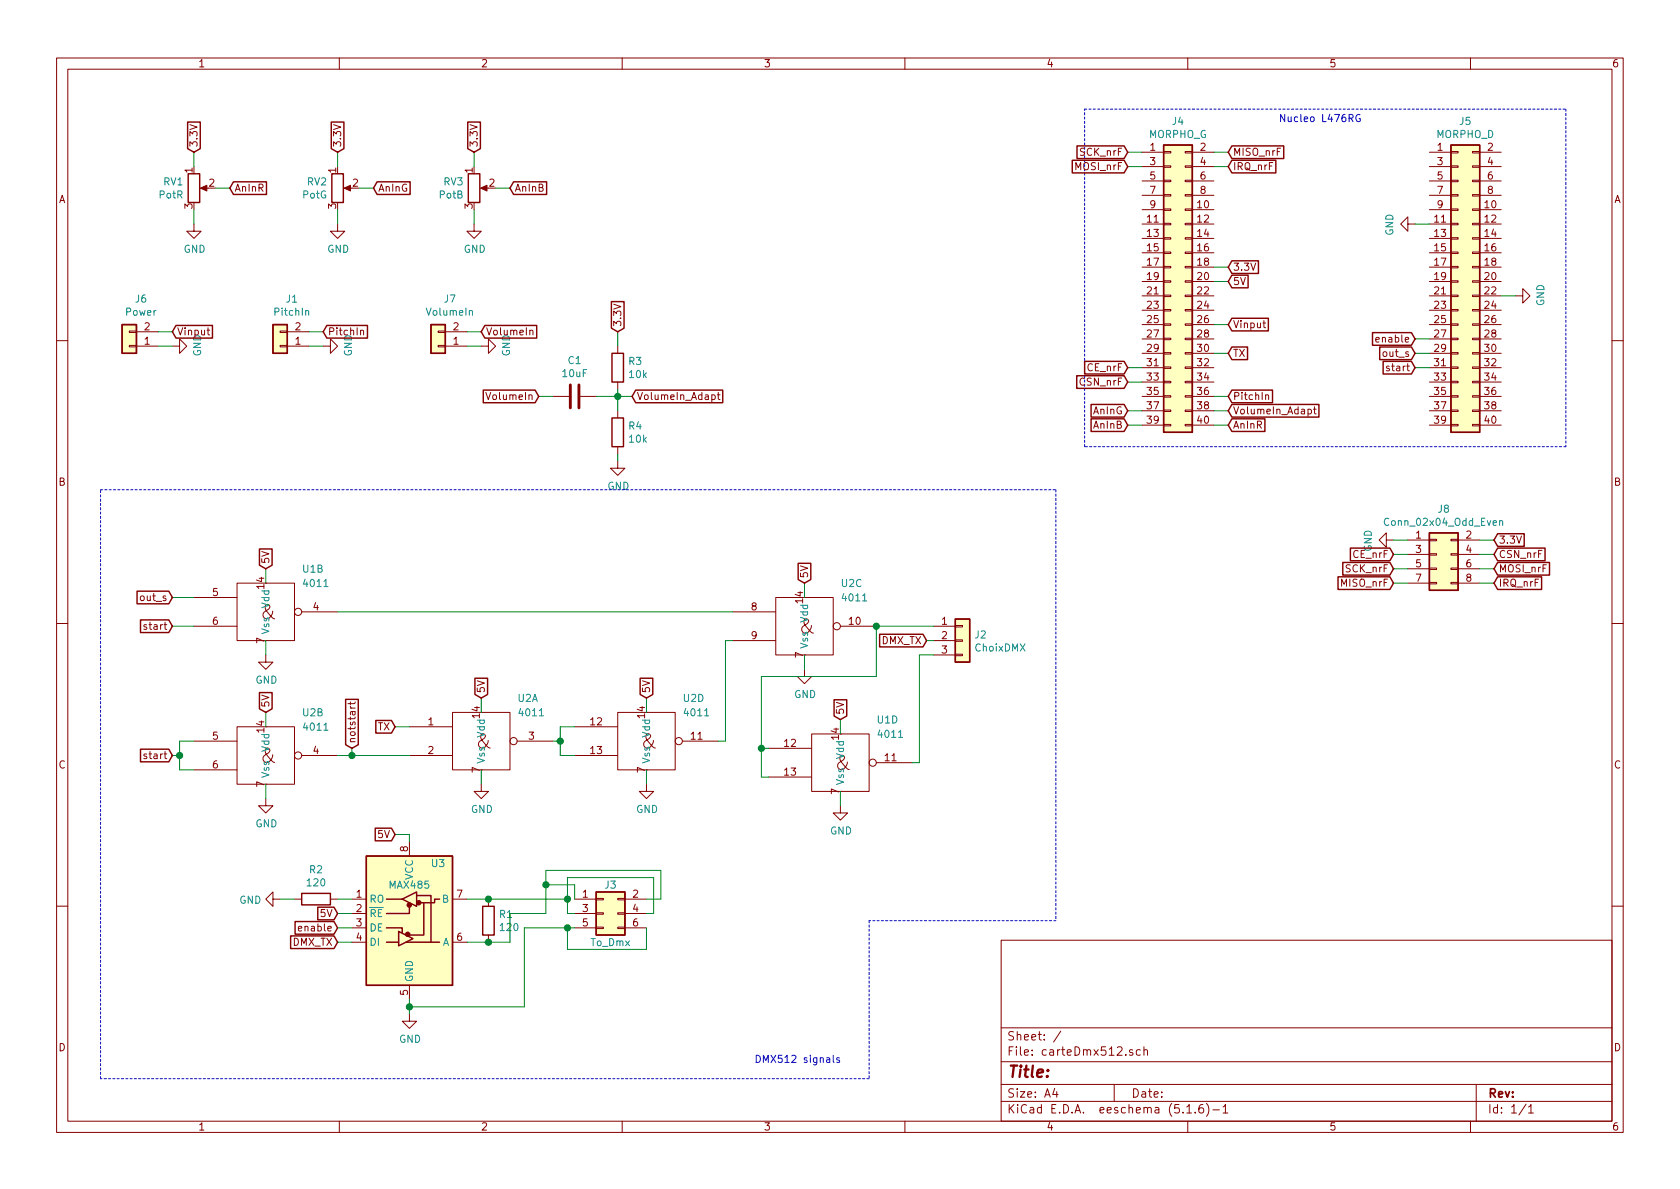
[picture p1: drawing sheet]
<svg xmlns="http://www.w3.org/2000/svg" width="297mm" height="210mm" viewBox="0 0 297 210" stroke-linecap="round" stroke-linejoin="round" font-family="sans-serif">
<g fill="none" stroke="#840000" stroke-width=".18">
<path d="M10 10.3h277v189.9h-277zM12 12.2h273v186.1h-273zM60 10.3v1.9M110 10.3v1.9M160 10.3v1.9M210 10.3v1.9M260 10.3v1.9M34.3 39.6v1.3h1.3l-1.3 1.3-1.3-1.3h1.3M35.8 33.3h1M59.7 39.6v1.3h1.3l-1.3 1.3-1.3-1.3h1.3M61.2 33.3h1M83.8 39.6v1.3h1.3l-1.3 1.3-1.3-1.3h1.3"/>
<path d="M85.3 33.3h1.1M201.9 26.9h3.8M201.9 37.1h3.8M201.9 39.6h3.8M201.9 29.5h3.8M201.9 32h3.8M201.9 34.5h3.8M205.7 39.5h1.3v.2h-1.3zM205.7 37h1.3v.2h-1.3zM205.7 34.4h1.3v.3h-1.3zM205.7 31.9h1.3v.2h-1.3zM205.7 29.3h1.3v.3h-1.3z"/>
<path d="M205.7 26.8h1.3v.2h-1.3zM209.5 39.5h1.3v.2h-1.3zM209.5 37h1.3v.2h-1.3zM209.5 34.4h1.3v.3h-1.3zM209.5 31.9h1.3v.2h-1.3zM209.5 29.3h1.3v.3h-1.3zM209.5 26.8h1.3v.2h-1.3zM210.8 26.9h3.8M210.8 37.1h3.8M210.8 39.6h3.8M210.8 29.5h3.8M210.8 32h3.8"/>
<path d="M210.8 34.5h3.8M248.9 39.6v-1.3l-1.3 1.3 1.3 1.3v-1.3h1.3M252.7 26.9h3.8M252.7 37.1h3.8M252.7 39.6h3.8M252.7 29.5h3.8M252.7 32h3.8M252.7 34.5h3.8M256.5 39.5h1.3v.2h-1.3zM256.5 37h1.3v.2h-1.3zM256.5 34.4h1.3v.3h-1.3zM256.5 31.9h1.3v.2h-1.3z"/>
<path d="M256.5 29.3h1.3v.3h-1.3zM256.5 26.8h1.3v.2h-1.3zM260.3 39.5h1.3v.2h-1.3zM260.3 37h1.3v.2h-1.3zM260.3 34.4h1.3v.3h-1.3zM260.3 31.9h1.3v.2h-1.3zM260.3 29.3h1.3v.3h-1.3zM260.3 26.8h1.3v.2h-1.3zM261.6 26.9h3.8M261.6 37.1h3.8M261.6 39.6h3.8M261.6 29.5h3.8"/>
<path d="M261.6 32h3.8M261.6 34.5h3.8M22.9 58.5h1.2v.3h-1.2zM24.1 58.7h3.8M36.6 58.4h.5M36.8 58v1l.3 .2M49.5 58.5h1.3v.3h-1.3zM50.8 58.7h3.8M63.8 58.5l.1-.1h.3l.1 .8M77.5 58.5h1.2v.3h-1.2zM78.7 58.7h3.8M93.7 58.5l.2-.1h.3v.8"/>
<path d="M201.9 42.2h3.8M201.9 44.7h3.8M201.9 47.2h3.8M201.9 49.8h3.8M201.9 52.3h3.8M201.9 54.9h3.8M201.9 57.4h3.8M201.9 59.9h3.8M205.7 54.7h1.3v.3h-1.3zM205.7 57.3h1.3v.2h-1.3zM205.7 59.8h1.3v.3h-1.3zM205.7 52.2h1.3v.2h-1.3z"/>
<path d="M205.7 47.1h1.3v.3h-1.3zM205.7 44.6h1.3v.2h-1.3zM205.7 42h1.3v.3h-1.3zM205.7 49.7h1.3v.2h-1.3zM209.5 54.7h1.3v.3h-1.3zM209.5 57.3h1.3v.2h-1.3zM209.5 59.8h1.3v.3h-1.3zM209.5 52.2h1.3v.2h-1.3zM209.5 47.1h1.3v.3h-1.3zM209.5 44.6h1.3v.2h-1.3zM209.5 42h1.3v.3h-1.3zM209.5 49.7h1.3v.2h-1.3z"/>
<path d="M210.8 42.2h3.8M210.8 44.7h3.8M210.8 47.2h3.8M210.8 49.8h3.8M210.8 52.3h3.8M210.8 54.9h3.8M210.8 57.4h3.8M210.8 59.9h3.8M223.3 57.1h.5M223.5 56.7v1.1l.3 .2M252.7 42.2h3.8M252.7 44.7h3.8"/>
<path d="M252.7 47.2h3.8M252.7 49.8h3.8M252.7 52.3h3.8M252.7 54.9h3.8M252.7 57.4h3.8M252.7 59.9h3.8M256.5 54.7h1.3v.3h-1.3zM256.5 57.3h1.3v.2h-1.3zM256.5 59.8h1.3v.3h-1.3zM256.5 52.2h1.3v.2h-1.3zM256.5 47.1h1.3v.3h-1.3zM256.5 44.6h1.3v.2h-1.3z"/>
<path d="M256.5 42h1.3v.3h-1.3zM256.5 49.7h1.3v.2h-1.3zM260.3 54.7h1.3v.3h-1.3zM260.3 57.3h1.3v.2h-1.3zM260.3 59.8h1.3v.3h-1.3zM260.3 52.2h1.3v.2h-1.3zM260.3 47.1h1.3v.3h-1.3zM260.3 44.6h1.3v.2h-1.3zM260.3 42h1.3v.3h-1.3zM260.3 49.7h1.3v.2h-1.3zM261.6 42.2h3.8M261.6 44.7h3.8"/>
<path d="M261.6 47.2h3.8M261.6 49.8h3.8M261.6 52.3h3.8M261.6 54.9h3.8M261.6 57.4h3.8M261.6 59.9h3.8M268 52.3h1.2v-1.3l1.3 1.3-1.3 1.3v-1.3M10 60.2h2M22.9 61.1h1.2v.2h-1.2zM24.1 61.2h3.8M30.5 61.2h1.2v-1.3l1.3 1.3-1.3 1.3v-1.3M49.5 61.1h1.3v.2h-1.3z"/>
<path d="M50.8 61.2h3.8M57.1 61.2h1.3v-1.3l1.3 1.3-1.3 1.3v-1.3M77.5 61.1h1.2v.2h-1.2zM78.7 61.2h3.8M85.1 61.2h1.3v-1.3l1.2 1.3-1.2 1.3v-1.3M85.9 69.4l.4 1.3 .5-1.3M97.8 70.1h2.8M102.6 70.1h2.8M109.2 61.2v1.3M109.2 67.6v1.2M109.2 72.6v1.3M109.2 79v1.3"/>
<path d="M125.9 69.9l.3-.1 .3 .2-.2 .6h-.4M126.8 69.8h.5M127 69.4v1.1l.3 .2M201.9 62.5h3.8M201.9 65h3.8M201.9 67.6h3.8M201.9 70.1h3.8M201.9 72.6h3.8M201.9 75.2h3.8M205.7 62.4h1.3v.2h-1.3zM205.7 64.9h1.3v.2h-1.3zM205.7 67.4h1.3v.3h-1.3z"/>
<path d="M205.7 70h1.3v.2h-1.3zM205.7 72.5h1.3v.3h-1.3zM205.7 75.1h1.3v.2h-1.3zM209.5 62.4h1.3v.2h-1.3zM209.5 64.9h1.3v.2h-1.3zM209.5 67.4h1.3v.3h-1.3zM209.5 70h1.3v.2h-1.3zM209.5 72.5h1.3v.3h-1.3zM209.5 75.1h1.3v.2h-1.3zM210.8 62.5h3.8M210.8 65h3.8M210.8 67.6h3.8"/>
<path d="M210.8 70.1h3.8M210.8 72.6h3.8M210.8 75.2h3.8M223.8 69.9l.2-.1 .3 .1v.8M231.3 72.4h.3l.3 .2-.2 .5h-.4M232.2 72.4h.5M232.4 71.9v1.1l.3 .2M252.7 62.5h3.8M252.7 65h3.8M252.7 67.6h3.8M252.7 70.1h3.8M252.7 72.6h3.8"/>
<path d="M252.7 75.2h3.8M256.5 62.4h1.3v.2h-1.3zM256.5 64.9h1.3v.2h-1.3zM256.5 67.4h1.3v.3h-1.3zM256.5 70h1.3v.2h-1.3zM256.5 72.5h1.3v.3h-1.3zM256.5 75.1h1.3v.2h-1.3zM260.3 62.4h1.3v.2h-1.3zM260.3 64.9h1.3v.2h-1.3zM260.3 67.4h1.3v.3h-1.3zM260.3 70h1.3v.2h-1.3zM260.3 72.5h1.3v.3h-1.3z"/>
<path d="M260.3 75.1h1.3v.2h-1.3zM261.6 62.5h3.8M261.6 65h3.8M261.6 67.6h3.8M261.6 70.1h3.8M261.6 72.6h3.8M261.6 75.2h3.8M285 60.2h2M109.2 81.5v1.3h1.3l-1.3 1.3-1.3-1.3h1.3M245.1 95.5v-1.3l-1.3 1.3 1.3 1.3v-1.3h1.3M248.9 95.5h3.8M248.9 98h3.8"/>
<path d="M252.7 95.4h1.3v.2h-1.3zM252.7 97.9h1.3v.3h-1.3zM256.5 95.4h1.3v.2h-1.3zM256.5 97.9h1.3v.3h-1.3zM257.8 95.5h3.8M257.8 98h3.8M10 110.3h2M34.3 110.7h7.6M34.3 105.7h7.6M41.9 103.1h10.2v10.2h-10.2zM47 115.8v1.3h1.3l-1.3 1.3-1.3-1.3h1.3M53.3 108.2h6.4"/>
<path d="M129.5 113.3h7.7M129.5 108.2h7.7M137.2 105.7h10.1v10.1h-10.1zM142.2 118.4v1.2h1.3l-1.3 1.3-1.2-1.3h1.2M148.6 110.7h6.3M165.1 110.7h3.8M165.1 113.3h3.8M165.1 115.8h3.8M168.9 115.7h1.3v.2h-1.3zM168.9 110.6h1.3v.3h-1.3zM168.9 113.2h1.3v.2h-1.3zM248.9 100.6h3.8"/>
<path d="M248.9 103.1h3.8M252.7 103h1.3v.2h-1.3zM252.7 100.5h1.3v.2h-1.3zM256.5 103h1.3v.2h-1.3zM256.5 100.5h1.3v.2h-1.3zM257.8 100.6h3.8M257.8 103.1h3.8M285 110.3h2M34.3 131.1h7.6M34.3 136.1h7.6M41.9 128.5h10.2v10.2h-10.2zM53.3 133.6h6.4"/>
<path d="M62 124.9v.2l.2 .1M62 124.1v.5M62.8 124.1l-.2 .3h-1.1M72.4 133.6h7.6M72.4 128.5h7.6M80 126h10.2v10.1h-10.2zM85.1 138.7v1.2h1.3l-1.3 1.3-1.3-1.3h1.3M91.4 131.1h6.4M101.6 133.6h7.6M101.6 128.5h7.6M109.2 126h10.2v10.1h-10.2zM114.3 138.7v1.2h1.3l-1.3 1.3-1.3-1.3h1.3"/>
<path d="M120.6 131.1h6.4M135.9 132.3h7.6M135.9 137.4h7.6M143.5 129.8h10.2v10.1h-10.2zM154.9 134.9h6.4M47 141.2v1.3h1.3l-1.3 1.3-1.3-1.3h1.3M48.3 159v-1.3l-1.3 1.3 1.3 1.3v-1.3h1.2M52.1 159h1.2M58.4 159h1.3M62.2 159h2.6M72.4 148.8v2.6M73.7 158.4h.1"/>
<path d="M80 159h2.5M86.4 159v1.3M101.6 159h3.8M105.4 158.9h1.3v.2h-1.3zM109.2 158.9h1.3v.2h-1.3zM110.5 159h3.8M148.6 142.5v1.3h1.3l-1.3 1.2-1.3-1.2h1.3M10 160.2h2M62.2 161.5h2.6M62.2 164.1h2.6M62.2 166.6h2.6M72.4 179.3v1.3h1.3l-1.3 1.3-1.3-1.3h1.3"/>
<path d="M72.4 174.2v2.6M80 166.6h2.5M86.4 165.3v1.3M101.6 161.5h3.8M101.6 164.1h3.8M105.4 164h1.3v.2h-1.3zM105.4 161.4h1.3v.3h-1.3zM109.2 164h1.3v.2h-1.3zM109.2 161.4h1.3v.3h-1.3zM110.5 161.5h3.8M110.5 164.1h3.8M177 166.3h108v32h-108z"/>
<path d="M285 160.2h2M60 198.3v1.9M110 198.3v1.9M160 198.3v1.9M177 194.8h108M177 191.8h108M177 187.8h108M177 181.8h108M186.5 192.5l-.4 1h1M186.8 193v1M187.6 182.3l-1.3 2M197 191.8v3"/>
<path d="M200.3 185.7l-.4-.1-.2 .2 .1 .2 .5 .2v.3h-.6M201.6 185.7l-.4-.1-.3 .3 .1 .6 .2 .1 .4-.1M202.3 185.7l.2-.1 .3 .1 .1 .9M202.3 185.1v1.5M209.8 195.8l.5-.5v1.5M209.8 196.8h.9M210 198.3v1.9M211.3 196.7v.1M212.7 195.3a.59 .59 0 0 0-.7 .7v.7l.2 .1 .6-.1v-.5l-.1-.2-.5-.1-.2 .3M213.3 195.1a1.71 1.71 0 0 1 0 2.3M214.5 196.3h1.1M216.3 195.8l.4-.5v1.5"/>
<path d="M216.3 196.8h.8M260 198.3v1.9M261 191.8v6.5M269.8 195.2l-1.2 2M270.3 195.8l.4-.5v1.5M270.3 196.8h.8"/>
<circle cx="52.7" cy="108.2" r=".63"/>
<circle cx="148" cy="110.7" r=".63"/>
<circle cx="52.7" cy="133.6" r=".63"/>
<circle cx="90.8" cy="131.1" r=".63"/>
<circle cx="120" cy="131.1" r=".63"/>
<circle cx="154.3" cy="134.9" r=".63"/>
</g>
<g fill="#ffffc2" stroke="#ffffc2" stroke-width=".18">
<path d="M105.4 157.7h5.1v7.6h-5.1z"/>
<path d="M48.3 57.4h2.5v5.1h-2.5z"/>
<path d="M256.5 25.6h5.1v50.8h-5.1z"/>
<path d="M205.7 25.6h5.1v50.8h-5.1z"/>
<path d="M76.2 57.4h2.5v5.1h-2.5z"/>
<path d="M168.9 109.5h2.5v7.6h-2.5z"/>
<path d="M252.7 94.2h5.1v10.2h-5.1z"/>
<path d="M21.6 57.4h2.5v5.1h-2.5z"/>
<path d="M64.8 151.4h15.2v22.8h-15.2z"/>
</g>
<g fill="none" stroke="#840000" stroke-width=".25">
<path d="M33.2 21.6h2.2v4.7l-1.1 .6-1.1-.6zM33.3 30.7h2v5.1h-2zM41.3 32.2h5.8v2.2h-5.8l-.7-1.1zM58.6 21.6h2.2v4.7l-1.1 .6-1.1-.6zM58.7 30.7h2v5.1h-2zM66.7 32.2h5.8v2.2h-5.8l-.7-1.1zM82.7 21.6h2.2v4.7l-1.1 .6-1.1-.6zM82.8 30.7h2v5.1h-2zM90.8 32.2h5.8v2.2h-5.8l-.6-1.1zM189.6 28.3h9.2l.6 1.2-.6 1.1h-9.2zM190.4 25.8h8.4l.6 1.1-.6 1.1h-8.4zM205.7 25.6h5.1v50.8h-5.1z"/>
<path d="M217.8 25.8h9.2v2.2h-9.2l-.6-1.1zM217.8 28.3h7.8v2.3h-7.8l-.6-1.1zM256.5 25.6h5.1v50.8h-5.1zM21.6 57.4h2.5v5.1h-2.5zM31.1 57.6h6.5v2.2h-6.5l-.6-1.1zM48.3 57.4h2.5v5.1h-2.5zM57.8 57.6h7.2v2.2h-7.2l-.7-1.1zM76.2 57.4h2.5v5.1h-2.5zM85.7 57.6h9.2v2.2h-9.2l-.6-1.1zM108.1 53.3h2.2v4.7l-1.1 .7-1.1-.7zM217.8 56.3h6.5v2.2h-6.5l-.6-1.1zM217.8 46.1h4.7v2.3h-4.7l-.6-1.2z"/>
<path d="M217.8 48.7h2.9v2.2h-2.9l-.6-1.1zM242.7 58.8h6.9l.6 1.1-.6 1.2h-6.9zM85.4 69h9.2l.6 1.1-.6 1.1h-9.2zM108.2 73.9h2v5.1h-2zM108.2 62.5h2v5.1h-2zM112.4 69h15.4v2.2h-15.4l-.6-1.1zM190.4 66.4h8.4l.6 1.2-.6 1.1h-8.4zM191.8 63.9h7l.6 1.1-.6 1.1h-7zM192.9 71.5h5.9l.6 1.1-.6 1.2h-5.9zM192.9 74.1h5.9l.6 1.1-.6 1.1h-5.9zM217.8 74.1h5.8v2.2h-5.8l-.6-1.1zM217.8 61.4h2.8v2.2h-2.8l-.6-1.1z"/>
<path d="M217.8 69h7.2v2.2h-7.2l-.6-1.1zM217.8 71.5h15.4v2.3h-15.4l-.6-1.2zM243.9 61.4h5.7l.6 1.1-.6 1.1h-5.7zM244.6 63.9h5l.6 1.1-.6 1.1h-5zM45.9 97.1h2.2v2.8l-1.1 .7-1.1-.7zM141.1 99.6h2.3v2.9l-1.2 .6-1.1-.6zM237.4 99.5h8.3l.7 1.1-.7 1.1h-8.3zM238.8 96.9h6.9l.7 1.1-.7 1.2h-6.9zM252.7 94.2h5.1v10.2h-5.1zM264.8 94.4h4.7v2.2h-4.7l-.6-1.1zM264.8 99.5h9.2v2.2h-9.2l-.6-1.1zM264.8 96.9h8.4v2.3h-8.4l-.6-1.2z"/>
<path d="M24.2 104.5h5.6l.7 1.2-.7 1.1h-5.6zM24.8 109.6h5l.7 1.1-.7 1.2h-5zM84 119.9h2.2v2.9l-1.1 .6-1.1-.6zM113.2 119.9h2.2v2.9l-1.1 .6-1.1-.6zM155.5 112.2h7.7l.6 1.1-.6 1.1h-7.7zM168.9 109.5h2.5v7.6h-2.5zM236.6 102h9.1l.7 1.1-.7 1.1h-9.1zM264.8 102h7.8v2.2h-7.8l-.6-1.1zM24.8 132.5h5l.7 1.1-.7 1.1h-5zM45.9 122.5h2.2v2.8l-1.1 .7-1.1-.7zM61.1 123.7h2.2v8l-1.1 .6-1.1-.6zM66.4 127.4h2.8l.6 1.1-.6 1.1h-2.8z"/>
<path d="M147.5 123.7h2.2v2.9l-1.1 .6-1.1-.6zM53.3 158h5.1v2h-5.1zM64.8 151.4h15.2v22.8h-15.2zM66.3 146.5h2.9l.6 1.1-.6 1.1h-2.9zM68.3 159h2.8M71.1 159l2.6-1.3v2.6zM73.7 158.4h2.5v8.2M74.9 159.6v5.7h-2.5M77.7 159h-.9v.6h-2.5M105.4 157.7h5.1v7.6h-5.1zM51.4 165.5h7.7l.6 1.1-.6 1.1h-7.7zM52.2 163h6.9l.6 1.1-.6 1.1h-6.9z"/>
<path d="M56.2 160.4h2.9l.6 1.1-.6 1.2h-2.9zM68.3 164.1h2.8v.6M68.3 166.6h2.2M70.5 164.7l2.5 1.3-2.5 1.3zM71.1 164.7v.3M71.8 166.6h5.9M72.4 160.3v1.2h-4.1M85.3 160.3h2.1v5h-2.1z"/>
</g>
<path d="M54.1 55l.1-.1 .3 .1 .1 .7M265.2 92.2l.1-.1h.3l.1 .8M265.2 92.1v.8" fill="none" stroke="#008484" stroke-width=".18"/>
<path d="M100.8 68.1v4M102.4 68.1v4" fill="none" stroke="#840000" stroke-width=".51"/>
<g fill="#840000" stroke="#840000" stroke-width=".25">
<circle cx="72.1" cy="165.2" r=".36"/>
<circle cx="72.4" cy="160" r=".36"/>
<circle cx="74" cy="159.6" r=".36"/>
</g>
<g fill="#840000" stroke="#840000" stroke-width=".18">
<path d="M35.4 33.3l1.2-.5v1z"/>
<path d="M60.8 33.3l1.2-.5v1z"/>
<path d="M85 33.3l1.1-.5v1z"/>
</g>
<path d="M191.8 19.3h85.1M276.9 19.3v59.7M191.8 79v-59.7M276.9 79h-85.1M17.8 86.6h168.9M186.7 86.6v76.2M153.7 162.8v27.9M186.7 162.8h-33M17.8 190.7v-104.1M153.7 190.7h-135.9" fill="none" stroke="#0000c2" stroke-width=".18" stroke-dasharray=".4 .4"/>
<g fill="none" stroke="#008400" stroke-width=".18">
<path d="M34.3 26.9v2.6M34.3 37.1v2.5M38.1 33.3h2.5M59.7 26.9v2.6M59.7 37.1v2.5M63.5 33.3h2.5M83.8 26.9v2.6M83.8 37.1v2.5M87.6 33.3h2.6M199.4 26.9h2.5M199.4 29.5h2.5M214.6 26.9h2.6"/>
<path d="M214.6 29.5h2.6M250.2 39.6h2.5M27.9 58.7h2.6M54.6 58.7h2.5M82.5 58.7h2.6M109.2 58.7v2.5M214.6 47.2h2.6M214.6 57.4h2.6M214.6 49.8h2.6M250.2 59.9h2.5M265.4 52.3h2.6M27.9 61.2h2.6"/>
<path d="M54.6 61.2h2.5M82.5 61.2h2.6M95.2 70.1h2.6M105.4 70.1h6.4M109.2 68.8v3.8M199.4 65h2.5M199.4 67.6h2.5M199.4 75.2h2.5M199.4 72.6h2.5M214.6 62.5h2.6M214.6 70.1h2.6M214.6 75.2h2.6"/>
<path d="M214.6 72.6h2.6M250.2 62.5h2.5M250.2 65h2.5M109.2 80.3v1.2M246.4 95.5h2.5M246.4 98h2.5M261.6 95.5h2.6M261.6 98h2.6M30.5 110.7h3.8M30.5 105.7h3.8M47 100.6v2.5M47 113.3v2.5"/>
<path d="M59.7 108.2h69.8M129.5 113.3h-1.2v17.8h-1.3M142.2 103.1v2.6M142.2 115.8v2.6M163.8 113.3h1.3M165.1 110.7h-10.2v8.9h-20.3v17.8h1.3M165.1 115.8h-2.5v19.1h-1.3M246.4 103.1h2.5M246.4 100.6h2.5M261.6 103.1h2.6M261.6 100.6h2.6M30.5 133.6h1.2"/>
<path d="M34.3 131.1h-2.6v5h2.6M47 126v2.5M47 138.7v2.5M59.7 133.6h12.7M62.2 132.3v1.3M69.8 128.5h2.6M85.1 123.4v2.6M85.1 136.1v2.6M97.8 131.1h1.3M101.6 128.5h-2.5v5.1h2.5M114.3 123.4v2.6M114.3 136.1v2.6"/>
<path d="M134.6 132.3h1.3M148.6 127.2v2.6M148.6 139.9v2.6M49.5 159h2.6M59.7 159h2.5M69.8 147.6h2.6v1.2M82.5 159h17.8M96.5 156.5h5.1v2.5M114.3 159h2.5v-5.1h-20.3v7.6h-6.3v5.1h-7.7M59.7 166.6h2.5M59.7 164.1h2.5M59.7 161.5h2.5"/>
<path d="M72.4 176.8v2.5M100.3 164.1v3.8h14v-3.8M101.6 161.5h-1.3v-6.3h15.3v6.3h-1.3M101.6 164.1h-8.9v13.9h-20.3"/>
</g>
<path d="M238.5 20.9l.7-.1v-.4l-.2-.2h-.5v1.3M238.8 20.9l.4 .6M240.5 20.3a.59 .59 0 0 0-.8 .6 .59 .59 0 0 0 .8 .6v-.5h-.2M147.3 186.6v1.1l.2 .2M148.4 187.1l-.3-.1-.2 .2 .1 .2 .4 .1v.3h-.5" fill="none" stroke="#0000c2" stroke-width=".18"/>
<g fill="#008400" stroke="#008400" stroke-width=".25">
<circle cx="109.2" cy="70.1" r=".51"/>
<circle cx="62.2" cy="133.6" r=".51"/>
<circle cx="86.4" cy="166.6" r=".51"/>
<circle cx="86.4" cy="159" r=".51"/>
<circle cx="100.3" cy="164.1" r=".51"/>
<circle cx="100.3" cy="159" r=".51"/>
<circle cx="96.5" cy="156.5" r=".51"/>
<circle cx="72.4" cy="178" r=".51"/>
<circle cx="99.1" cy="131.1" r=".51"/>
<circle cx="154.9" cy="110.7" r=".51"/>
<circle cx="134.6" cy="132.3" r=".51"/>
<circle cx="31.8" cy="133.6" r=".51"/>
</g>
<g font-size="3.5" fill="#840000">
<text x="46.2" y="109.5">&amp;</text>
<text x="141.5" y="112.1">&amp;</text>
<text x="46.2" y="134.9">&amp;</text>
<text x="84.3" y="132.4">&amp;</text>
<text x="113.5" y="132.4">&amp;</text>
<text x="147.8" y="136.2">&amp;</text>
</g>
<text font-size="2.8" fill="#840000" x="178" y="190.5">Title:</text>
<g font-size="2.1" fill="#840000">
<text x="178" y="184">Sheet: /</text>
<text x="178" y="186.7">File: carteDmx512.sch</text>
<text x="178" y="196.9">KiCad E.D.A. eeschema (5.1.6)-1</text>
<text x="178" y="194.1">Size: A4</text>
<text x="200" y="194.1">Date:</text>
<text x="263" y="194.1">Rev:</text>
<text x="263" y="196.9">Id: 1/1</text>
</g>
<g font-size="1.8" fill="#840000">
<text x="35" y="11.9">1</text>
<text x="85" y="11.9">2</text>
<text x="135" y="11.9">3</text>
<text x="185" y="11.9">4</text>
<text x="235" y="11.9">5</text>
<text x="285" y="11.9">6</text>
<text x="34.9" y="26.1" transform="rotate(-90 34.9 26.1)">3.3V</text>
<text x="60.3" y="26.1" transform="rotate(-90 60.3 26.1)">3.3V</text>
<text x="84.5" y="26.1" transform="rotate(-90 84.5 26.1)">3.3V</text>
<text x="191" y="27.6">SCK_nrF</text>
<text x="203.4" y="26.7">1</text>
<text x="203.4" y="29.2">3</text>
<text x="212.2" y="26.7">2</text>
<text x="212.2" y="29.2">4</text>
<text x="218" y="27.6">MISO_nrF</text>
<text x="254.2" y="26.7">1</text>
<text x="254.2" y="29.2">3</text>
<text x="263" y="26.7">2</text>
<text x="263" y="29.2">4</text>
<text x="10.4" y="35.9">A</text>
<text x="34" y="30.6" transform="rotate(-90 34 30.6)">1</text>
<text x="37" y="33">2</text>
<text x="41.4" y="33.9">AnInR</text>
<text x="59.4" y="30.6" transform="rotate(-90 59.4 30.6)">1</text>
<text x="62.4" y="33">2</text>
<text x="66.8" y="33.9">AnInG</text>
<text x="83.6" y="30.6" transform="rotate(-90 83.6 30.6)">1</text>
<text x="86.5" y="33">2</text>
<text x="91" y="33.9">AnInB</text>
<text x="190.2" y="30.1">MOSI_nrF</text>
<text x="203.4" y="31.7">5</text>
<text x="203.4" y="34.3">7</text>
<text x="212.2" y="31.7">6</text>
<text x="212.2" y="34.3">8</text>
<text x="218" y="30.1">IRQ_nrF</text>
<text x="254.2" y="31.7">5</text>
<text x="254.2" y="34.3">7</text>
<text x="263" y="31.7">6</text>
<text x="263" y="34.3">8</text>
<text x="285.4" y="35.9">A</text>
<text x="34" y="36.9" transform="rotate(-90 34 36.9)">3</text>
<text x="59.4" y="36.9" transform="rotate(-90 59.4 36.9)">3</text>
<text x="83.6" y="36.9" transform="rotate(-90 83.6 36.9)">3</text>
<text x="202.9" y="39.4">11</text>
<text x="202.9" y="41.9">13</text>
<text x="203.4" y="36.8">9</text>
<text x="211.8" y="36.8">10</text>
<text x="211.8" y="39.4">12</text>
<text x="211.8" y="41.9">14</text>
<text x="253.7" y="39.4">11</text>
<text x="253.7" y="41.9">13</text>
<text x="254.2" y="36.8">9</text>
<text x="262.6" y="36.8">10</text>
<text x="262.6" y="39.4">12</text>
<text x="262.6" y="41.9">14</text>
<text x="202.9" y="44.4">15</text>
<text x="202.9" y="47">17</text>
<text x="211.8" y="44.4">16</text>
<text x="211.8" y="47">18</text>
<text x="218" y="47.9">3.3V</text>
<text x="253.7" y="44.4">15</text>
<text x="253.7" y="47">17</text>
<text x="262.6" y="44.4">16</text>
<text x="262.6" y="47">18</text>
<text x="202.9" y="49.5">19</text>
<text x="202.9" y="52.1">21</text>
<text x="211.8" y="49.5">20</text>
<text x="211.8" y="52.1">22</text>
<text x="218" y="50.4">5V</text>
<text x="253.7" y="49.5">19</text>
<text x="253.7" y="52.1">21</text>
<text x="262.6" y="49.5">20</text>
<text x="262.6" y="52.1">22</text>
<text x="25.6" y="58.4">2</text>
<text x="31.3" y="59.3">Vinput</text>
<text x="52.2" y="58.4">2</text>
<text x="57.9" y="59.3">PitchIn</text>
<text x="80.2" y="58.4">2</text>
<text x="85.9" y="59.3">VolumeIn</text>
<text x="109.9" y="57.9" transform="rotate(-90 109.9 57.9)">3.3V</text>
<text x="202.9" y="54.6">23</text>
<text x="202.9" y="57.1">25</text>
<text x="202.9" y="59.7">27</text>
<text x="211.8" y="54.6">24</text>
<text x="211.8" y="57.1">26</text>
<text x="211.8" y="59.7">28</text>
<text x="218" y="58">Vinput</text>
<text x="253.7" y="54.6">23</text>
<text x="253.7" y="57.1">25</text>
<text x="253.7" y="59.7">27</text>
<text x="262.6" y="54.6">24</text>
<text x="262.6" y="57.1">26</text>
<text x="262.6" y="59.7">28</text>
<text x="25.6" y="61">1</text>
<text x="52.2" y="61">1</text>
<text x="80.2" y="61">1</text>
<text x="192.3" y="65.7">CE_nrF</text>
<text x="202.9" y="62.2">29</text>
<text x="202.9" y="64.8">31</text>
<text x="211.8" y="62.2">30</text>
<text x="211.8" y="64.8">32</text>
<text x="218" y="63.1">TX</text>
<text x="243.8" y="60.6">enable</text>
<text x="244.7" y="63.1">out_s</text>
<text x="245.6" y="65.7">start</text>
<text x="253.7" y="62.2">29</text>
<text x="253.7" y="64.8">31</text>
<text x="262.6" y="62.2">30</text>
<text x="262.6" y="64.8">32</text>
<text x="86.5" y="70.7">VolumeIn</text>
<text x="112.5" y="70.7">VolumeIn_Adapt</text>
<text x="191" y="68.2">CSN_nrF</text>
<text x="202.9" y="67.3">33</text>
<text x="202.9" y="69.8">35</text>
<text x="211.8" y="67.3">34</text>
<text x="211.8" y="69.8">36</text>
<text x="218" y="70.7">PitchIn</text>
<text x="253.7" y="67.3">33</text>
<text x="253.7" y="69.8">35</text>
<text x="262.6" y="67.3">34</text>
<text x="262.6" y="69.8">36</text>
<text x="193.3" y="73.3">AnInG</text>
<text x="193.4" y="75.8">AnInB</text>
<text x="202.9" y="72.4">37</text>
<text x="202.9" y="74.9">39</text>
<text x="211.8" y="72.4">38</text>
<text x="211.8" y="74.9">40</text>
<text x="218" y="75.8">AnInR</text>
<text x="218" y="73.3">VolumeIn_Adapt</text>
<text x="253.7" y="72.4">37</text>
<text x="253.7" y="74.9">39</text>
<text x="262.6" y="72.4">38</text>
<text x="262.6" y="74.9">40</text>
<text x="10.4" y="85.9">B</text>
<text x="285.4" y="85.9">B</text>
<text x="250.3" y="95.2">1</text>
<text x="259.2" y="95.2">2</text>
<text x="47.6" y="99.8" transform="rotate(-90 47.6 99.8)">5V</text>
<text x="238" y="101.2">SCK_nrF</text>
<text x="239.3" y="98.7">CE_nrF</text>
<text x="242.5" y="97.6" transform="rotate(-90 242.5 97.6)">GND</text>
<text x="250.3" y="97.8">3</text>
<text x="250.3" y="100.3">5</text>
<text x="259.2" y="97.8">4</text>
<text x="259.2" y="100.3">6</text>
<text x="264.9" y="96.1">3.3V</text>
<text x="264.9" y="101.2">MOSI_nrF</text>
<text x="264.9" y="98.7">CSN_nrF</text>
<text x="25" y="106.3">out_s</text>
<text x="37.6" y="105.4">5</text>
<text x="46.7" y="104.1" transform="rotate(-90 46.7 104.1)">14</text>
<text x="55.4" y="107.9">4</text>
<text x="132.9" y="107.9">8</text>
<text x="142" y="106.6" transform="rotate(-90 142 106.6)">14</text>
<text x="142.9" y="102.3" transform="rotate(-90 142.9 102.3)">5V</text>
<text x="237.2" y="103.8">MISO_nrF</text>
<text x="250.3" y="102.9">7</text>
<text x="259.2" y="102.9">8</text>
<text x="264.9" y="103.8">IRQ_nrF</text>
<text x="25.9" y="111.4">start</text>
<text x="37.6" y="110.5">6</text>
<text x="46.7" y="113.8" transform="rotate(-90 46.7 113.8)">7</text>
<text x="132.9" y="113">9</text>
<text x="150.2" y="110.5">10</text>
<text x="155.9" y="113.9">DMX_TX</text>
<text x="166.5" y="110.5">1</text>
<text x="166.5" y="113">2</text>
<text x="142" y="116.3" transform="rotate(-90 142 116.3)">7</text>
<text x="166.5" y="115.6">3</text>
<text x="47.6" y="125.2" transform="rotate(-90 47.6 125.2)">5V</text>
<text x="85.7" y="122.7" transform="rotate(-90 85.7 122.7)">5V</text>
<text x="114.9" y="122.7" transform="rotate(-90 114.9 122.7)">5V</text>
<text x="37.6" y="130.8">5</text>
<text x="46.7" y="129.5" transform="rotate(-90 46.7 129.5)">14</text>
<text x="62.9" y="131.5" transform="rotate(-90 62.9 131.5)">notstart</text>
<text x="66.8" y="129.2">TX</text>
<text x="75.7" y="128.3">1</text>
<text x="84.8" y="126.9" transform="rotate(-90 84.8 126.9)">14</text>
<text x="93.5" y="130.8">3</text>
<text x="104.4" y="128.3">12</text>
<text x="114" y="126.9" transform="rotate(-90 114 126.9)">14</text>
<text x="122.2" y="130.8">11</text>
<text x="148.3" y="130.8" transform="rotate(-90 148.3 130.8)">14</text>
<text x="149.2" y="126.5" transform="rotate(-90 149.2 126.5)">5V</text>
<text x="10.4" y="135.9">C</text>
<text x="25.9" y="134.2">start</text>
<text x="37.6" y="135.9">6</text>
<text x="55.4" y="133.3">4</text>
<text x="75.7" y="133.3">2</text>
<text x="84.8" y="136.6" transform="rotate(-90 84.8 136.6)">7</text>
<text x="104.4" y="133.3">13</text>
<text x="114" y="136.6" transform="rotate(-90 114 136.6)">7</text>
<text x="138.7" y="132.1">12</text>
<text x="138.7" y="137.2">13</text>
<text x="156.5" y="134.6">11</text>
<text x="285.4" y="135.9">C</text>
<text x="46.7" y="139.2" transform="rotate(-90 46.7 139.2)">7</text>
<text x="148.3" y="140.4" transform="rotate(-90 148.3 140.4)">7</text>
<text x="66.9" y="148.2">5V</text>
<text x="72.1" y="150.6" transform="rotate(-90 72.1 150.6)">8</text>
<text x="63" y="158.7">1</text>
<text x="63" y="161.3">2</text>
<text x="80.8" y="158.7">7</text>
<text x="103" y="158.7">1</text>
<text x="103" y="161.3">3</text>
<text x="111.9" y="158.7">2</text>
<text x="111.9" y="161.3">4</text>
<text x="51.7" y="167.3">DMX_TX</text>
<text x="53.3" y="164.7">enable</text>
<text x="56.7" y="162.2">5V</text>
<text x="63" y="163.8">3</text>
<text x="63" y="166.4">4</text>
<text x="80.8" y="166.4">6</text>
<text x="103" y="163.8">5</text>
<text x="111.9" y="163.8">6</text>
<text x="72.1" y="176" transform="rotate(-90 72.1 176)">5</text>
<text x="10.4" y="185.9">D</text>
<text x="285.4" y="185.9">D</text>
<text x="35" y="199.9">1</text>
<text x="85" y="199.9">2</text>
<text x="135" y="199.9">3</text>
<text x="185" y="199.9">4</text>
<text x="235" y="199.9">5</text>
<text x="285" y="199.9">6</text>
</g>
<g font-size="1.8" fill="#008484">
<text x="207.3" y="22.1">J4</text>
<text x="258.1" y="22.1">J5</text>
<text x="203.1" y="24.4">MORPHO_G</text>
<text x="254" y="24.4">MORPHO_D</text>
<text x="28.2" y="35.1">PotR</text>
<text x="29" y="32.8">RV1</text>
<text x="53.5" y="35.1">PotG</text>
<text x="54.4" y="32.8">RV2</text>
<text x="77.7" y="35.1">PotB</text>
<text x="78.5" y="32.8">RV3</text>
<text x="246.4" y="41.7" transform="rotate(-90 246.4 41.7)">GND</text>
<text x="32.5" y="44.7">GND</text>
<text x="57.9" y="44.7">GND</text>
<text x="82" y="44.7">GND</text>
<text x="24" y="53.5">J6</text>
<text x="50.6" y="53.5">J1</text>
<text x="78.6" y="53.5">J7</text>
<text x="22.3" y="55.8">Power</text>
<text x="48.7" y="55.8">PitchIn</text>
<text x="75.6" y="55.8">VolumeIn</text>
<text x="273" y="54.1" transform="rotate(-90 273 54.1)">GND</text>
<text x="35.6" y="63" transform="rotate(-90 35.6 63)">GND</text>
<text x="62.2" y="63" transform="rotate(-90 62.2 63)">GND</text>
<text x="90.2" y="63" transform="rotate(-90 90.2 63)">GND</text>
<text x="100.5" y="64.4">C1</text>
<text x="111.2" y="64.5">R3</text>
<text x="99.5" y="66.7">10uF</text>
<text x="111.3" y="66.8">10k</text>
<text x="111.2" y="76">R4</text>
<text x="111.3" y="78.3">10k</text>
<text x="107.4" y="86.6">GND</text>
<text x="245.2" y="93">Conn_02x04_Odd_Even</text>
<text x="254.3" y="90.7">J8</text>
<text x="53.6" y="101.3">U1B</text>
<text x="47.6" y="107.5" transform="rotate(-90 47.6 107.5)">Vdd</text>
<text x="53.9" y="103.8">4011</text>
<text x="148.8" y="103.8">U2C</text>
<text x="149.1" y="106.3">4011</text>
<text x="47.6" y="112.3" transform="rotate(-90 47.6 112.3)">Vss</text>
<text x="142.9" y="110" transform="rotate(-90 142.9 110)">Vdd</text>
<text x="172.4" y="112.9">J2</text>
<text x="142.9" y="114.8" transform="rotate(-90 142.9 114.8)">Vss</text>
<text x="172.4" y="115.2">ChoixDMX</text>
<text x="45.2" y="120.9">GND</text>
<text x="91.6" y="124.1">U2A</text>
<text x="120.9" y="124.1">U2D</text>
<text x="140.4" y="123.4">GND</text>
<text x="53.6" y="126.7">U2B</text>
<text x="53.9" y="129.2">4011</text>
<text x="85.7" y="130.3" transform="rotate(-90 85.7 130.3)">Vdd</text>
<text x="92" y="126.7">4011</text>
<text x="114.9" y="130.3" transform="rotate(-90 114.9 130.3)">Vdd</text>
<text x="121.2" y="126.7">4011</text>
<text x="155.2" y="127.9">U1D</text>
<text x="155.5" y="130.5">4011</text>
<text x="47.6" y="137.7" transform="rotate(-90 47.6 137.7)">Vss</text>
<text x="47.6" y="132.9" transform="rotate(-90 47.6 132.9)">Vdd</text>
<text x="85.7" y="135.1" transform="rotate(-90 85.7 135.1)">Vss</text>
<text x="114.9" y="135.1" transform="rotate(-90 114.9 135.1)">Vss</text>
<text x="149.2" y="134.2" transform="rotate(-90 149.2 134.2)">Vdd</text>
<text x="83.3" y="143.8">GND</text>
<text x="112.5" y="143.8">GND</text>
<text x="149.2" y="138.9" transform="rotate(-90 149.2 138.9)">Vss</text>
<text x="45.2" y="146.3">GND</text>
<text x="146.8" y="147.6">GND</text>
<text x="54.8" y="154.4">R2</text>
<text x="73" y="155.6" transform="rotate(-90 73 155.6)">VCC</text>
<text x="76.4" y="153.3">U3</text>
<text x="42.3" y="159.8">GND</text>
<text x="54.4" y="156.7">120</text>
<text x="65.3" y="159.6">RO</text>
<text x="69" y="157.1">MAX485</text>
<text x="78.2" y="159.6">B</text>
<text x="107" y="157.1">J3</text>
<text x="65.3" y="162.2">RE</text>
<text x="65.3" y="164.7">DE</text>
<text x="65.3" y="167.3">DI</text>
<text x="78.2" y="167.3">A</text>
<text x="88.3" y="162.3">R1</text>
<text x="88.5" y="164.6">120</text>
<text x="104.5" y="167.3">To_Dmx</text>
<text x="73" y="173.7" transform="rotate(-90 73 173.7)">GND</text>
<text x="70.6" y="184.4">GND</text>
</g>
<g font-size="1.8" fill="#0000c2">
<text x="226.1" y="21.6">Nucleo L476RG</text>
<text x="133.3" y="188">DMX512 signals</text>
</g>
</svg>
